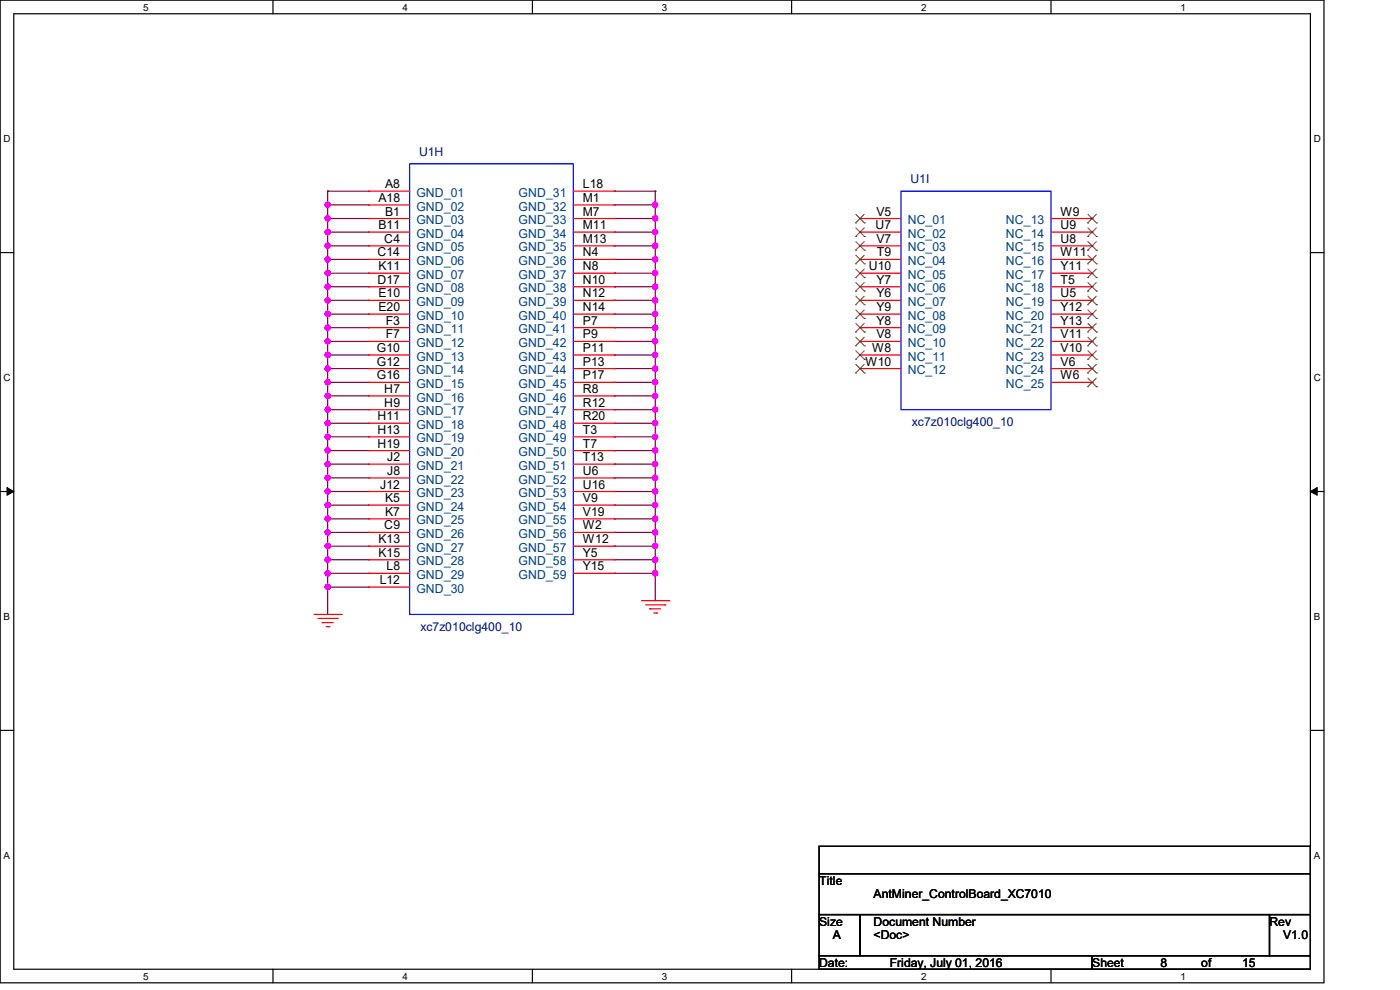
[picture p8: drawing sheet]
<svg xmlns="http://www.w3.org/2000/svg" width="297mm" height="210mm" viewBox="0 0 297 210" stroke-linecap="round" stroke-linejoin="round" font-family="sans-serif">
<path d="M0 0h280.9v208.5h-280.9zM2.9 2.9h275.1v202.7h-275.1z" fill="none" stroke="#000" stroke-width=".25"/>
<g fill="#fff">
<path d="M30.4 .3h1.1v2.4h-1.1z"/>
<path d="M30.4 205.9h1.1v2.3h-1.1z"/>
</g>
<path d="M57.9 0v2.9M57.9 205.6v2.9" fill="none" stroke="#000" stroke-width=".25"/>
<g fill="#fff">
<path d="M85.4 .3h1.1v2.4h-1.1z"/>
<path d="M85.4 205.9h1.1v2.3h-1.1z"/>
</g>
<path d="M112.9 0v2.9M112.9 205.6v2.9" fill="none" stroke="#000" stroke-width=".25"/>
<g fill="#fff">
<path d="M140.4 .3h1.2v2.4h-1.2z"/>
<path d="M140.4 205.9h1.2v2.3h-1.2z"/>
</g>
<path d="M167.9 0v2.9M167.9 205.6v2.9" fill="none" stroke="#000" stroke-width=".25"/>
<g fill="#fff">
<path d="M195.4 .3h1.2v2.4h-1.2z"/>
<path d="M195.4 205.9h1.2v2.3h-1.2z"/>
</g>
<path d="M223 0v2.9M223 205.6v2.9" fill="none" stroke="#000" stroke-width=".25"/>
<g fill="#fff">
<path d="M250.4 .3h1.2v2.4h-1.2z"/>
<path d="M250.4 205.9h1.2v2.3h-1.2z"/>
<path d="M.8 28.2h1.4v2.4h-1.4z"/>
<path d="M278.7 28.2h1.5v2.4h-1.5z"/>
<path d="M.8 78.9h1.4v2.3h-1.4z"/>
<path d="M278.7 78.9h1.5v2.3h-1.5z"/>
</g>
<path d="M0 53.6h2.9M278 53.6h2.9" fill="none" stroke="#000" stroke-width=".25"/>
<g fill="#fff">
<path d="M.8 129.6h1.3v2.3h-1.3z"/>
<path d="M278.7 129.6h1.4v2.3h-1.4z"/>
</g>
<path d="M0 104.3h2.9M278 104.3h2.9" fill="none" stroke="#000" stroke-width=".25"/>
<path d="M1.5 103.4l1.4 .9-1.4 .8zM278 104.3l1.4-.9v1.7z" fill="#000" stroke="#000" stroke-width=".21"/>
<g fill="#fff">
<path d="M.8 180.3h1.3v2.3h-1.3z"/>
<path d="M278.7 180.3h1.4v2.3h-1.4z"/>
</g>
<path d="M0 154.9h2.9M278 154.9h2.9M173.8 179.5h104.2v5.8h-104.2zM173.8 185.3h104.2v8.7h-104.2zM173.8 194h8.7v8.7h-8.7zM182.5 194h86.8v8.7h-86.8zM269.3 194h8.7v8.7h-8.7zM173.8 202.7h57.9v2.9h-57.9zM231.7 202.7h46.3v2.9h-46.3z" fill="none" stroke="#000" stroke-width=".25"/>
<g fill="none" stroke="#800040" stroke-width=".25">
<path d="M69.5 40.6h.1M69.5 43.5h.1M69.5 46.4h.1M69.5 49.2h.1M69.5 52.2h.1M69.5 55h.1M69.5 58h.1M69.5 40.6v89.7M69.5 40.6h8.7M69.5 43.5h8.7M69.5 46.4h8.7M69.5 49.2h8.7"/>
<path d="M69.5 52.2h8.7M69.5 55h8.7M69.5 58h8.7M130.3 40.6h.1M130.3 43.5h.1M130.3 46.4h.1M130.3 49.2h.1M130.3 52.2h.1M130.3 55h.1M130.3 58h.1M130.3 40.6h8.7M130.3 43.5h8.7"/>
<path d="M130.3 46.4h8.7M130.3 49.2h8.7M130.3 52.2h8.7M130.3 55h8.7M130.3 58h8.7M139 40.6h.1M139 43.5h.1M139 46.4h.1M139 49.2h.1M139 52.2h.1M139 55h.1M139 58h.1"/>
<path d="M139 40.6v86.8M69.5 60.8h.1M69.5 63.7h.1M69.5 66.6h.1M69.5 69.5h.1M69.5 72.4h.1M69.5 75.3h.1M69.5 78.2h.1M69.5 60.8h8.7M69.5 63.7h8.7M69.5 66.6h8.7M69.5 69.5h8.7"/>
<path d="M69.5 72.4h8.7M69.5 75.3h8.7M69.5 78.2h8.7M130.3 60.8h.1M130.3 63.7h.1M130.3 66.6h.1M130.3 69.5h.1M130.3 72.4h.1M130.3 75.3h.1M130.3 78.2h.1M130.3 60.8h8.7M130.3 63.7h8.7"/>
<path d="M130.3 66.6h8.7M130.3 69.5h8.7M130.3 72.4h8.7M130.3 75.3h8.7M130.3 78.2h8.7M139 60.8h.1M139 63.7h.1M139 66.6h.1M139 69.5h.1M139 72.4h.1M139 75.3h.1M139 78.2h.1"/>
<path d="M69.5 81.1h.1M69.5 84h.1M69.5 86.9h.1M69.5 89.8h.1M69.5 92.7h.1M69.5 95.6h.1M69.5 98.5h.1M69.5 81.1h8.7M69.5 84h8.7M69.5 86.9h8.7M69.5 89.8h8.7M69.5 92.7h8.7"/>
<path d="M69.5 95.6h8.7M69.5 98.5h8.7M130.3 81.1h.1M130.3 84h.1M130.3 86.9h.1M130.3 89.8h.1M130.3 92.7h.1M130.3 95.6h.1M130.3 98.5h.1M130.3 81.1h8.7M130.3 84h8.7M130.3 86.9h8.7"/>
<path d="M130.3 89.8h8.7M130.3 92.7h8.7M130.3 95.6h8.7M130.3 98.5h8.7M139 81.1h.1M139 84h.1M139 86.9h.1M139 89.8h.1M139 92.7h.1M139 95.6h.1M139 98.5h.1M69.5 101.4h.1"/>
<path d="M69.5 104.3h.1M69.5 107.1h.1M69.5 110.1h.1M69.5 112.9h.1M69.5 115.9h.1M69.5 118.7h.1M69.5 101.4h8.7M69.5 104.3h8.7M69.5 107.1h8.7M69.5 110.1h8.7M69.5 112.9h8.7M69.5 115.9h8.7"/>
<path d="M69.5 118.7h8.7M130.3 101.4h.1M130.3 104.3h.1M130.3 107.1h.1M130.3 110.1h.1M130.3 112.9h.1M130.3 115.9h.1M130.3 118.7h.1M130.3 101.4h8.7M130.3 104.3h8.7M130.3 107.1h8.7M130.3 110.1h8.7"/>
<path d="M130.3 112.9h8.7M130.3 115.9h8.7M130.3 118.7h8.7M139 101.4h.1M139 104.3h.1M139 107.1h.1M139 110.1h.1M139 112.9h.1M139 115.9h.1M139 118.7h.1M69.5 121.6h.1M69.5 124.5h.1"/>
<path d="M69.5 121.6h8.7M69.5 124.5h8.7M130.3 121.6h.1M130.3 121.6h8.7M139 121.6h.1"/>
</g>
<g fill="#f0f" stroke="#f0f" stroke-width=".25">
<circle cx="69.5" cy="52.1" r=".55"/>
<circle cx="69.5" cy="107.1" r=".55"/>
<circle cx="69.5" cy="104.2" r=".55"/>
<circle cx="69.5" cy="43.4" r=".55"/>
<circle cx="69.5" cy="46.3" r=".55"/>
<circle cx="69.5" cy="49.2" r=".55"/>
<circle cx="69.5" cy="55" r=".55"/>
<circle cx="69.5" cy="57.9" r=".55"/>
<circle cx="69.5" cy="60.8" r=".55"/>
<circle cx="69.5" cy="63.7" r=".55"/>
<circle cx="69.5" cy="66.6" r=".55"/>
<circle cx="69.5" cy="69.5" r=".55"/>
<circle cx="69.5" cy="72.4" r=".55"/>
<circle cx="69.5" cy="75.3" r=".55"/>
<circle cx="69.5" cy="78.2" r=".55"/>
<circle cx="69.5" cy="81.1" r=".55"/>
<circle cx="69.5" cy="84" r=".55"/>
<circle cx="69.5" cy="86.9" r=".55"/>
<circle cx="69.5" cy="89.8" r=".55"/>
<circle cx="69.5" cy="92.7" r=".55"/>
<circle cx="69.5" cy="95.5" r=".55"/>
<circle cx="69.5" cy="98.5" r=".55"/>
<circle cx="69.5" cy="101.3" r=".55"/>
<circle cx="69.5" cy="110" r=".55"/>
<circle cx="69.5" cy="112.9" r=".55"/>
<circle cx="69.5" cy="115.8" r=".55"/>
<circle cx="69.5" cy="118.7" r=".55"/>
<circle cx="69.5" cy="121.6" r=".55"/>
<circle cx="69.5" cy="124.5" r=".55"/>
<circle cx="139" cy="49.2" r=".55"/>
<circle cx="139" cy="55" r=".55"/>
<circle cx="139" cy="52.1" r=".55"/>
<circle cx="139" cy="57.9" r=".55"/>
<circle cx="139" cy="60.8" r=".55"/>
<circle cx="139" cy="72.4" r=".55"/>
<circle cx="139" cy="69.5" r=".55"/>
<circle cx="139" cy="81.1" r=".55"/>
<circle cx="139" cy="78.2" r=".55"/>
<circle cx="139" cy="86.9" r=".55"/>
<circle cx="139" cy="84" r=".55"/>
<circle cx="139" cy="89.8" r=".55"/>
<circle cx="139" cy="95.5" r=".55"/>
<circle cx="139" cy="101.3" r=".55"/>
<circle cx="139" cy="98.5" r=".55"/>
<circle cx="139" cy="107.1" r=".55"/>
<circle cx="139" cy="104.2" r=".55"/>
<circle cx="139" cy="110" r=".55"/>
<circle cx="139" cy="115.8" r=".55"/>
<circle cx="139" cy="112.9" r=".55"/>
<circle cx="139" cy="118.7" r=".55"/>
<circle cx="139" cy="121.6" r=".55"/>
<circle cx="139" cy="43.4" r=".55"/>
<circle cx="139" cy="46.3" r=".55"/>
<circle cx="139" cy="63.7" r=".55"/>
<circle cx="139" cy="66.6" r=".55"/>
<circle cx="139" cy="75.3" r=".55"/>
<circle cx="139" cy="92.7" r=".55"/>
</g>
<g fill="none" stroke="#f00" stroke-width=".25">
<path d="M78.2 40.6h.1M78.2 43.5h.1M78.2 46.4h.1M78.2 49.2h.1M78.2 52.2h.1M78.2 55h.1M78.2 58h.1M78.2 40.6h8.7M78.2 43.5h8.7M78.2 46.4h8.7M78.2 49.2h8.7M78.2 52.2h8.7"/>
<path d="M78.2 55h8.7M78.2 58h8.7M121.6 40.6h8.7M121.6 43.5h8.7M121.6 46.4h8.7M121.6 49.2h8.7M121.6 52.2h8.7M121.6 55h8.7M121.6 58h8.7M130.3 43.5h.1M130.3 46.4h.1M130.3 49.2h.1"/>
<path d="M130.3 52.2h.1M130.3 55h.1M130.3 58h.1M130.3 40.6h.1M182.5 46.4h.1M182.5 49.2h.1M182.5 52.2h.1M182.5 55h.1M182.5 58h.1M182.5 46.4h8.6M182.5 49.2h8.6M182.5 52.2h8.6"/>
<path d="M182.5 55h8.6M182.5 58h8.6M223 46.4h8.7M223 49.2h8.7M223 52.2h8.7M223 55h8.7M223 58h8.7M231.7 46.4h.1M231.7 49.2h.1M231.7 52.2h.1M231.7 55h.1M231.7 58h.1"/>
<path d="M78.2 60.8h.1M78.2 63.7h.1M78.2 66.6h.1M78.2 69.5h.1M78.2 72.4h.1M78.2 75.3h.1M78.2 78.2h.1M78.2 60.8h8.7M78.2 63.7h8.7M78.2 66.6h8.7M78.2 69.5h8.7M78.2 72.4h8.7"/>
<path d="M78.2 75.3h8.7M78.2 78.2h8.7M121.6 60.8h8.7M121.6 63.7h8.7M121.6 66.6h8.7M121.6 69.5h8.7M121.6 72.4h8.7M121.6 75.3h8.7M121.6 78.2h8.7M130.3 60.8h.1M130.3 63.7h.1M130.3 66.6h.1"/>
<path d="M130.3 69.5h.1M130.3 72.4h.1M130.3 75.3h.1M130.3 78.2h.1M182.5 60.8h.1M182.5 63.7h.1M182.5 66.6h.1M182.5 69.5h.1M182.5 72.4h.1M182.5 75.3h.1M182.5 78.2h.1M182.5 60.8h8.6"/>
<path d="M182.5 63.7h8.6M182.5 66.6h8.6M182.5 69.5h8.6M182.5 72.4h8.6M182.5 75.3h8.6M182.5 78.2h8.6M223 60.8h8.7M223 63.7h8.7M223 66.6h8.7M223 69.5h8.7M223 72.4h8.7M223 75.3h8.7"/>
<path d="M223 78.2h8.7M231.7 60.8h.1M231.7 63.7h.1M231.7 66.6h.1M231.7 69.5h.1M231.7 72.4h.1M231.7 75.3h.1M231.7 78.2h.1M78.2 81.1h.1M78.2 84h.1M78.2 86.9h.1M78.2 89.8h.1"/>
<path d="M78.2 92.7h.1M78.2 95.6h.1M78.2 98.5h.1M78.2 81.1h8.7M78.2 84h8.7M78.2 86.9h8.7M78.2 89.8h8.7M78.2 92.7h8.7M78.2 95.6h8.7M78.2 98.5h8.7M121.6 81.1h8.7M121.6 84h8.7"/>
<path d="M121.6 86.9h8.7M121.6 89.8h8.7M121.6 92.7h8.7M121.6 95.6h8.7M121.6 98.5h8.7M130.3 81.1h.1M130.3 84h.1M130.3 86.9h.1M130.3 89.8h.1M130.3 92.7h.1M130.3 95.6h.1M130.3 98.5h.1"/>
<path d="M223 81.1h8.7M231.7 81.1h.1M78.2 101.4h.1M78.2 104.3h.1M78.2 107.1h.1M78.2 110.1h.1M78.2 112.9h.1M78.2 115.9h.1M78.2 118.7h.1M78.2 101.4h8.7M78.2 104.3h8.7M78.2 107.1h8.7"/>
<path d="M78.2 110.1h8.7M78.2 112.9h8.7M78.2 115.9h8.7M78.2 118.7h8.7M121.6 101.4h8.7M121.6 104.3h8.7M121.6 107.1h8.7M121.6 110.1h8.7M121.6 112.9h8.7M121.6 115.9h8.7M121.6 118.7h8.7M130.3 101.4h.1"/>
<path d="M130.3 104.3h.1M130.3 107.1h.1M130.3 110.1h.1M130.3 112.9h.1M130.3 115.9h.1M130.3 118.7h.1M66.6 130.3h5.8M67.5 131.2h4M68.4 132.1h.1M68.4 132.1h2.3M69.2 132.9h.6M69.8 132.9h.1"/>
<path d="M71.5 131.2h.1M72.4 130.3h.1M78.2 121.6h.1M78.2 124.5h.1M78.2 121.6h8.7M78.2 124.5h8.7M121.6 121.6h8.7M130.3 121.6h.1M136.1 127.4h5.8M137 128.3h4.1M137.8 129.2h.1M137.8 129.2h2.4"/>
<path d="M138.7 130h.6M139.3 130h.1M141.1 128.3h.1M141.9 127.4h.1"/>
</g>
<path d="M86.9 34.8h34.7v95.5h-34.7zM191.1 40.6h31.9v46.3h-31.9z" fill="none" stroke="#00f" stroke-width=".25"/>
<g fill="none" stroke="#804000" stroke-width=".21">
<path d="M181.5 47.3h.1M181.5 50.2h.1M181.5 53.1h.1M181.5 56h.1M181.5 58.9h.1M181.6 45.5l1.8 1.8M181.6 48.3l1.8 1.9M181.6 51.3l1.8 1.8M181.6 54.1l1.8 1.9M181.6 57.1l1.8 1.8M181.6 59.9l1.8 1.9M183.3 45.5l-1.8 1.8"/>
<path d="M183.3 48.3l-1.8 1.9M183.3 51.3l-1.8 1.8M183.3 54.1l-1.8 1.9M183.3 57.1l-1.8 1.8M183.3 59.9l-1.8 1.9M183.4 47.3h.1M183.4 50.2h.1M183.4 53.1h.1M183.4 56h.1M183.4 58.9h.1M230.8 47.3h.1M230.8 50.2h.1"/>
<path d="M230.8 53.1h.1M230.8 56h.1M230.8 58.9h.1M230.8 45.5l1.8 1.8M230.8 48.3l1.8 1.9M230.8 51.3l1.8 1.8M230.8 54.1l1.8 1.9M230.8 57.1l1.8 1.8M230.8 59.9l1.8 1.9M232.6 45.5l-1.8 1.8M232.6 48.3l-1.8 1.9M232.6 51.3l-1.8 1.8"/>
<path d="M232.6 54.1l-1.8 1.9M232.6 57.1l-1.8 1.8M232.6 59.9l-1.8 1.9M232.6 47.3h.1M232.6 50.2h.1M232.6 53.1h.1M232.6 56h.1M232.6 58.9h.1M181.5 61.8h.1M181.5 64.6h.1M181.5 67.6h.1M181.5 70.4h.1"/>
<path d="M181.5 73.4h.1M181.5 76.2h.1M181.5 79.1h.1M181.6 62.8l1.8 1.8M181.6 65.7l1.8 1.9M181.6 68.6l1.8 1.8M181.6 71.5l1.8 1.9M181.6 74.4l1.8 1.8M181.6 77.3l1.8 1.8M183.3 62.8l-1.8 1.8M183.3 65.7l-1.8 1.9M183.3 68.6l-1.8 1.8"/>
<path d="M183.3 71.5l-1.8 1.9M183.3 74.4l-1.8 1.8M183.3 77.3l-1.8 1.8M183.4 61.8h.1M183.4 64.6h.1M183.4 67.6h.1M183.4 70.4h.1M183.4 73.4h.1M183.4 76.2h.1M183.4 79.1h.1M230.8 61.8h.1M230.8 64.6h.1"/>
<path d="M230.8 67.6h.1M230.8 70.4h.1M230.8 73.4h.1M230.8 76.2h.1M230.8 79.1h.1M230.8 62.8l1.8 1.8M230.8 65.7l1.8 1.9M230.8 68.6l1.8 1.8M230.8 71.5l1.8 1.9M230.8 74.4l1.8 1.8M230.8 77.3l1.8 1.8M232.6 62.8l-1.8 1.8"/>
<path d="M232.6 65.7l-1.8 1.9M232.6 68.6l-1.8 1.8M232.6 71.5l-1.8 1.9M232.6 74.4l-1.8 1.8M232.6 77.3l-1.8 1.8M232.6 61.8h.1M232.6 64.6h.1M232.6 67.6h.1M232.6 70.4h.1M232.6 73.4h.1M232.6 76.2h.1M232.6 79.1h.1"/>
<path d="M230.8 82h.1M230.8 80.2l1.8 1.8M232.6 80.2l-1.8 1.8M232.6 82h.1"/>
</g>
<g font-size="2.6" fill="#000080">
<text x="88.9" y="33.1">U1H</text>
<text x="193.2" y="38.8">U1I</text>
<text x="193.5" y="90.4">xc7z010clg400_10</text>
<text x="89.2" y="133.8">xc7z010clg400_10</text>
</g>
<g font-size="2.6">
<text x="81.7" y="39.9">A8</text>
<text x="123.7" y="39.9">L18</text>
<text x="80.3" y="42.8">A18</text>
<text x="81.7" y="45.7">B1</text>
<text x="123.7" y="42.8">M1</text>
<text x="123.7" y="45.7">M7</text>
<text x="185.9" y="45.7">V5</text>
<text x="225" y="45.7">W9</text>
<text x="80.3" y="48.6">B11</text>
<text x="81.5" y="51.5">C4</text>
<text x="123.7" y="48.6">M11</text>
<text x="123.7" y="51.5">M13</text>
<text x="185.8" y="48.6">U7</text>
<text x="185.9" y="51.5">V7</text>
<text x="225" y="48.6">U9</text>
<text x="225" y="51.5">U8</text>
<text x="80.1" y="54.4">C14</text>
<text x="80.3" y="57.3">K11</text>
<text x="123.7" y="54.4">N4</text>
<text x="123.7" y="57.3">N8</text>
<text x="184.3" y="57.3">U10</text>
<text x="186.1" y="54.4">T9</text>
<text x="225" y="54.4">W11</text>
<text x="225" y="57.3">Y11</text>
<text x="80.1" y="60.2">D17</text>
<text x="80.3" y="63.1">E10</text>
<text x="80.3" y="66">E20</text>
<text x="123.7" y="60.2">N10</text>
<text x="123.7" y="63.1">N12</text>
<text x="123.7" y="66">N14</text>
<text x="186" y="60.2">Y7</text>
<text x="186" y="63.1">Y6</text>
<text x="186" y="66">Y9</text>
<text x="225" y="60.2">T5</text>
<text x="225" y="63.1">U5</text>
<text x="225" y="66">Y12</text>
<text x="81.8" y="68.9">F3</text>
<text x="81.8" y="71.8">F7</text>
<text x="123.7" y="68.9">P7</text>
<text x="123.7" y="71.8">P9</text>
<text x="185.9" y="71.8">V8</text>
<text x="186" y="68.9">Y8</text>
<text x="225" y="68.9">Y13</text>
<text x="225" y="71.8">V11</text>
<text x="80" y="74.7">G10</text>
<text x="80" y="77.6">G12</text>
<text x="123.7" y="74.7">P11</text>
<text x="123.7" y="77.6">P13</text>
<text x="183.6" y="77.6">W10</text>
<text x="185" y="74.7">W8</text>
<text x="225" y="74.7">V10</text>
<text x="225" y="77.6">V6</text>
<text x="80" y="80.5">G16</text>
<text x="81.5" y="83.4">H7</text>
<text x="123.7" y="80.5">P17</text>
<text x="123.7" y="83.4">R8</text>
<text x="225" y="80.5">W6</text>
<text x="80.1" y="89.2">H11</text>
<text x="81.5" y="86.3">H9</text>
<text x="123.7" y="86.3">R12</text>
<text x="123.7" y="89.2">R20</text>
<text x="80.1" y="92">H13</text>
<text x="80.1" y="95">H19</text>
<text x="123.7" y="92">T3</text>
<text x="123.7" y="95">T7</text>
<text x="82.1" y="97.8">J2</text>
<text x="82.1" y="100.8">J8</text>
<text x="123.7" y="97.8">T13</text>
<text x="123.7" y="100.8">U6</text>
<text x="80.7" y="103.6">J12</text>
<text x="81.7" y="106.5">K5</text>
<text x="123.7" y="103.6">U16</text>
<text x="123.7" y="106.5">V9</text>
<text x="81.5" y="112.3">C9</text>
<text x="81.7" y="109.4">K7</text>
<text x="123.7" y="109.4">V19</text>
<text x="123.7" y="112.3">W2</text>
<text x="80.3" y="115.2">K13</text>
<text x="80.3" y="118.1">K15</text>
<text x="123.7" y="115.2">W12</text>
<text x="123.7" y="118.1">Y5</text>
<text x="80.6" y="123.9">L12</text>
<text x="82" y="121">L8</text>
<text x="123.7" y="121">Y15</text>
<text x="173.8" y="187.7">Title</text>
<text x="185.3" y="190.6">AntMiner_ControlBoard_XC7010</text>
<text x="173.8" y="196.3">Size</text>
<text x="185.3" y="196.3">Document Number</text>
<text x="269.3" y="196.3">Rev</text>
<text x="176.7" y="199.3">A</text>
<text x="185.3" y="199.3">&lt;Doc&gt;</text>
<text x="272.2" y="199.3">V1.0</text>
<text x="173.8" y="205.1">Date:</text>
<text x="188.8" y="205.1">Friday, July 01, 2016</text>
<text x="231.7" y="205.1">Sheet</text>
<text x="246.2" y="205.1">8</text>
<text x="254.8" y="205.1">of</text>
<text x="263.5" y="205.1">15</text>
</g>
<g font-size="2.6" fill="#004080">
<text x="88.3" y="41.7">GND_01</text>
<text x="110" y="41.7">GND_31</text>
<text x="88.3" y="44.7">GND_02</text>
<text x="88.3" y="47.5">GND_03</text>
<text x="110" y="44.7">GND_32</text>
<text x="110" y="47.5">GND_33</text>
<text x="192.6" y="47.5">NC_01</text>
<text x="213.4" y="47.5">NC_13</text>
<text x="88.3" y="50.4">GND_04</text>
<text x="88.3" y="53.3">GND_05</text>
<text x="110" y="50.4">GND_34</text>
<text x="110" y="53.3">GND_35</text>
<text x="192.6" y="50.4">NC_02</text>
<text x="192.6" y="53.3">NC_03</text>
<text x="213.4" y="50.4">NC_14</text>
<text x="213.4" y="53.3">NC_15</text>
<text x="88.3" y="56.2">GND_06</text>
<text x="88.3" y="59.1">GND_07</text>
<text x="110" y="56.2">GND_36</text>
<text x="110" y="59.1">GND_37</text>
<text x="192.6" y="56.2">NC_04</text>
<text x="192.6" y="59.1">NC_05</text>
<text x="213.4" y="56.2">NC_16</text>
<text x="213.4" y="59.1">NC_17</text>
<text x="88.3" y="62">GND_08</text>
<text x="88.3" y="64.9">GND_09</text>
<text x="110" y="62">GND_38</text>
<text x="110" y="64.9">GND_39</text>
<text x="192.6" y="62">NC_06</text>
<text x="192.6" y="64.9">NC_07</text>
<text x="213.4" y="62">NC_18</text>
<text x="213.4" y="64.9">NC_19</text>
<text x="88.3" y="67.8">GND_10</text>
<text x="88.3" y="70.7">GND_11</text>
<text x="110" y="67.8">GND_40</text>
<text x="110" y="70.7">GND_41</text>
<text x="192.6" y="67.8">NC_08</text>
<text x="192.6" y="70.7">NC_09</text>
<text x="213.4" y="67.8">NC_20</text>
<text x="213.4" y="70.7">NC_21</text>
<text x="88.3" y="73.6">GND_12</text>
<text x="88.3" y="76.5">GND_13</text>
<text x="110" y="73.6">GND_42</text>
<text x="110" y="76.5">GND_43</text>
<text x="192.6" y="73.6">NC_10</text>
<text x="192.6" y="76.5">NC_11</text>
<text x="213.4" y="73.6">NC_22</text>
<text x="213.4" y="76.5">NC_23</text>
<text x="88.3" y="79.4">GND_14</text>
<text x="88.3" y="82.3">GND_15</text>
<text x="110" y="79.4">GND_44</text>
<text x="110" y="82.3">GND_45</text>
<text x="192.6" y="79.4">NC_12</text>
<text x="213.4" y="79.4">NC_24</text>
<text x="213.4" y="82.3">NC_25</text>
<text x="88.3" y="85.2">GND_16</text>
<text x="88.3" y="88.1">GND_17</text>
<text x="110" y="85.2">GND_46</text>
<text x="110" y="88.1">GND_47</text>
<text x="88.3" y="91">GND_18</text>
<text x="88.3" y="93.9">GND_19</text>
<text x="110" y="91">GND_48</text>
<text x="110" y="93.9">GND_49</text>
<text x="88.3" y="96.8">GND_20</text>
<text x="88.3" y="99.7">GND_21</text>
<text x="110" y="96.8">GND_50</text>
<text x="110" y="99.7">GND_51</text>
<text x="88.3" y="102.6">GND_22</text>
<text x="88.3" y="105.5">GND_23</text>
<text x="110" y="102.6">GND_52</text>
<text x="110" y="105.5">GND_53</text>
<text x="88.3" y="108.3">GND_24</text>
<text x="88.3" y="111.3">GND_25</text>
<text x="110" y="108.3">GND_54</text>
<text x="110" y="111.3">GND_55</text>
<text x="88.3" y="114.1">GND_26</text>
<text x="88.3" y="117">GND_27</text>
<text x="88.3" y="119.9">GND_28</text>
<text x="110" y="114.1">GND_56</text>
<text x="110" y="117">GND_57</text>
<text x="110" y="119.9">GND_58</text>
<text x="88.3" y="122.8">GND_29</text>
<text x="88.3" y="125.7">GND_30</text>
<text x="110" y="122.8">GND_59</text>
</g>
<g font-size="2.1">
<text x="30.4" y="2.2">5</text>
<text x="85.4" y="2.2">4</text>
<text x="140.4" y="2.2">3</text>
<text x="195.4" y="2.2">2</text>
<text x="250.4" y="2.2">1</text>
<text x=".8" y="30.1">D</text>
<text x="278.7" y="30.1">D</text>
<text x=".8" y="80.8">C</text>
<text x="278.7" y="80.8">C</text>
<text x=".8" y="131.5">B</text>
<text x="278.7" y="131.5">B</text>
<text x=".8" y="182.2">A</text>
<text x="278.7" y="182.2">A</text>
<text x="30.4" y="207.8">5</text>
<text x="85.4" y="207.8">4</text>
<text x="140.4" y="207.8">3</text>
<text x="195.4" y="207.8">2</text>
<text x="250.4" y="207.8">1</text>
</g>
</svg>
